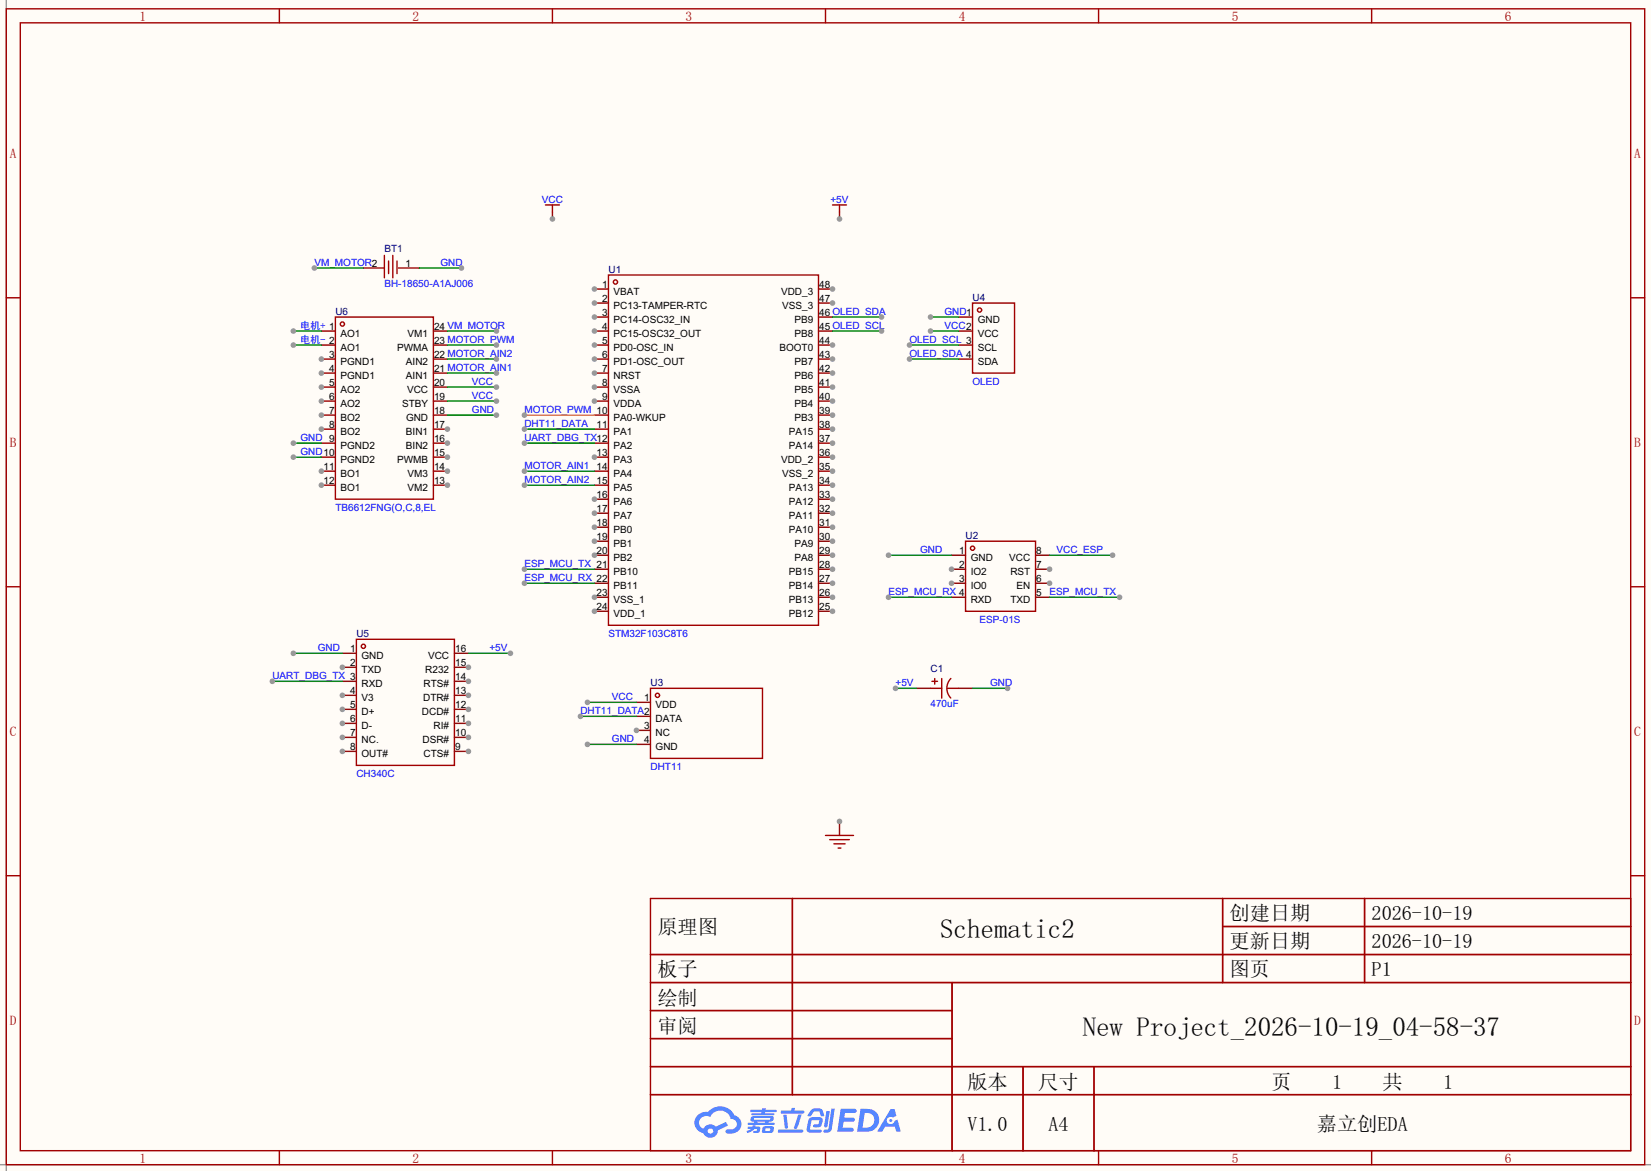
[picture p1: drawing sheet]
<svg xmlns="http://www.w3.org/2000/svg" width="299mm" height="212mm" viewBox="0 0 299 212" stroke-linecap="round" stroke-linejoin="round" font-family="sans-serif">
<path d="M0 0h299.5v212.3h-299.5z" fill="#fffcf7"/>
<path d="M1.1 0v212.3M0 211.1h299.5" fill="none" stroke="#999" stroke-width=".25"/>
<g fill="none" stroke="#a10000" stroke-width=".25">
<path d="M1.1 1.6h297.2v209.5h-297.2zM3.7 4.1h292.1v204.5h-292.1zM50.7 1.6v2.5M100.2 1.6v2.5M149.7 1.6v2.5M199.3 1.6v2.5M248.8 1.6v2.5M1.1 54h2.6M295.8 54h2.5M1.1 106.4h2.6M295.8 106.4h2.5M1.1 158.8h2.6"/>
<path d="M295.8 158.8h2.5M118 162.9h177.8v45.7h-177.8zM118 173h177.8M118 178.1h177.8M143.7 162.9v35.5M172.7 178.1v30.5M221.8 162.9v15.2M221.8 168h74M247.5 162.9v15.2M118 183.2h54.7M118 193.4h177.8M118 188.3h54.7"/>
<path d="M118 198.4h177.8M185.6 193.4v15.2M198.4 193.4v15.2M50.7 208.6v2.5M100.2 208.6v2.5M149.7 208.6v2.5M199.3 208.6v2.5M248.8 208.6v2.5"/>
</g>
<g fill="#5487ff">
<path d="M152.5 201h1.6a1.34 1.34 0 0 1 1.2 .2 .37 .37 0 0 1-.3 .6h-1.7l-.2 .8h1.6a.37 .37 0 0 1 .4 .4 .37 .37 0 0 1-.4 .4l-1.7-.1-.2 1.2h.8a1.26 1.26 0 0 1 1.2 .1 .36 .36 0 0 1-.3 .6h-2.6z"/>
<path d="M161.5 201.1h.8l.3 1.2-.6 .3a.72 .72 0 0 0-1.1 .2 .72 .72 0 0 0 .3 1 .72 .72 0 0 0 1-.4l.1-.2 .5-.2 .6 2.1h-.8l-.3-.8h-1.8l-.5 .8h-.9z"/>
<path d="M149.9 201.4h.6l-.4 2.7a.31 .31 0 0 1-.3 .3 .31 .31 0 0 1-.3-.3z"/>
<path d="M150.8 201h.6l-.5 3.7a.97 .97 0 0 1-1.5 .5l.1-.4h.6l.2-.2z"/>
<path d="M147.1 201.2l.5-.2h1.3l.3 .4 .3 .8-.1 .2h-.5l-.3-.9h-.8l-.2 .1-.6 .8-.5-.1v-.1z"/>
<path d="M146.8 202.8l.4-.2 1.5-.1a.69 .69 0 0 1 .5 .5 .69 .69 0 0 1-.1 .7 .74 .74 0 0 1-.8 .7h-.6a.27 .27 0 0 1-.2-.3 .27 .27 0 0 1 .3-.3h.6l.2-.7h-1.4l-.3 1.6 1.9 .1a.28 .28 0 0 1 .2 .3 .28 .28 0 0 1-.3 .2h-1.9l-.4-.2-.1-.5z"/>
<path d="M141.1 204.8h4.3a.28 .28 0 0 1 .3 .3 .28 .28 0 0 1-.3 .2h-4.2l-.1-.1z"/>
<path d="M144.8 202.1h.6l-.8 2.4a.3 .3 0 0 1-.4 .2 .3 .3 0 0 1-.2-.3z"/>
<path d="M142.1 202.1h.6l.2 2.2-.2 .3-.4-.2z"/>
<path d="M141.7 201.3h1.8l.2-.4h.5l-.1 .4h1.5a.27 .27 0 0 1 .3 .3 .27 .27 0 0 1-.3 .3h-3.8l-.2-.2z"/>
<path d="M135.7 204.2h.8v-.1l.6-.1-.1 .2 .8 .1a.7 .7 0 0 1-.5 1.1h-.6v-.4l.6-.1v-.2l-.4-.1a2.13 2.13 0 0 1-1.3 .8l-.2-.4 .8-.3h-.6z"/>
<path d="M136.1 201.2h2.1l.1-.3h.6l-.1 .3h1.9l.2 .2-.2 .2h-1.9l-.1 .2h1.6l.2 .2-.2 .2h-3.9l-.1-.4h1.8v-.2h-1.9l-.1-.1z"/>
<path d="M156.1 201l-.6 4.2h1.4a2.14 2.14 0 0 0 2.6-2.1 2.14 2.14 0 0 0-2.7-2.1zM156.8 201.7a1.37 1.37 0 0 1 1.8 1.2 1.37 1.37 0 0 1-1.5 1.5l-.7 .1z"/>
<path d="M136.3 202.5a.47 .47 0 0 0-.2 .6 .47 .47 0 0 0 .6 .2l.1 .3h-1.1l-.1 .3h4.7l.2-.1-.1-.2h-1l.1-.3a.6 .6 0 0 0 .7-.2 .6 .6 0 0 0 0-.7l-3.5-.1zM136.8 202.7h2.8l.1 .1-.1 .2h-2.8zM137.4 203.3h1.4l-.1 .3h-1.2z"/>
<path d="M138.4 204.3a.9 .9 0 0 0-.1 1.1 2.48 2.48 0 0 0 1.9-.2 .84 .84 0 0 0 0-1h-1.4zM138.9 204.6h.7l.1 .3-.2 .1h-.7z"/>
<path d="M126.6 202.1a1.91 1.91 0 0 0-.5 2 1.91 1.91 0 0 0 1.5 1.3 1.35 1.35 0 0 0 1.5 .9 1.35 1.35 0 0 0 1.1-1.4l1.9-.9-.4-.6-1.8 .9a1.41 1.41 0 0 0-2.3 .3 1.25 1.25 0 0 1-.6-1.7 1.25 1.25 0 0 1 1.8-.4 1.97 1.97 0 0 1 2-1.2 1.97 1.97 0 0 1 1.8 1.5 .96 .96 0 0 1 1 .9 .96 .96 0 0 1-.9 1h-.6a.39 .39 0 0 0-.5 .4 .39 .39 0 0 0 .4 .4 1.87 1.87 0 0 0 1.9-.5 1.87 1.87 0 0 0 .4-2l-.7-.7-.4-.1a2.86 2.86 0 0 0-4.8-.6h-.3a2.27 2.27 0 0 0-1.5 .5zM128.4 205.1a.5 .5 0 0 1 1 0 .5 .5 0 0 1-1 0z"/>
<circle cx="161.6" cy="203.1" r=".27"/>
</g>
<g fill="none" stroke="#a10000" stroke-width=".25">
<path d="M110.4 49.9h38.1v63.5h-38.1z"/>
<circle cx="111.6" cy="51.1" r=".38"/>
</g>
<path d="M107.8 52.4h2.6" fill="none" stroke="#870000" stroke-width=".25"/>
<circle cx="107.8" cy="52.4" r=".51" fill="#999"/>
<path d="M107.8 54.9h2.6" fill="none" stroke="#870000" stroke-width=".25"/>
<circle cx="107.8" cy="54.9" r=".51" fill="#999"/>
<path d="M107.8 57.5h2.6" fill="none" stroke="#870000" stroke-width=".25"/>
<circle cx="107.8" cy="57.5" r=".51" fill="#999"/>
<path d="M107.8 60h2.6" fill="none" stroke="#870000" stroke-width=".25"/>
<circle cx="107.8" cy="60" r=".51" fill="#999"/>
<path d="M107.8 62.6h2.6" fill="none" stroke="#870000" stroke-width=".25"/>
<circle cx="107.8" cy="62.6" r=".51" fill="#999"/>
<path d="M107.8 65.1h2.6" fill="none" stroke="#870000" stroke-width=".25"/>
<circle cx="107.8" cy="65.1" r=".51" fill="#999"/>
<path d="M107.8 67.6h2.6" fill="none" stroke="#870000" stroke-width=".25"/>
<circle cx="107.8" cy="67.6" r=".51" fill="#999"/>
<path d="M107.8 70.2h2.6" fill="none" stroke="#870000" stroke-width=".25"/>
<circle cx="107.8" cy="70.2" r=".51" fill="#999"/>
<path d="M107.8 72.7h2.6" fill="none" stroke="#870000" stroke-width=".25"/>
<circle cx="107.8" cy="72.7" r=".51" fill="#999"/>
<path d="M107.8 75.3h2.6M107.8 77.8h2.6M107.8 80.3h2.6M107.8 82.9h2.6" fill="none" stroke="#870000" stroke-width=".25"/>
<circle cx="107.8" cy="82.9" r=".51" fill="#999"/>
<path d="M107.8 85.4h2.6M107.8 88h2.6M107.8 90.5h2.6" fill="none" stroke="#870000" stroke-width=".25"/>
<circle cx="107.8" cy="90.5" r=".51" fill="#999"/>
<path d="M107.8 93h2.6" fill="none" stroke="#870000" stroke-width=".25"/>
<circle cx="107.8" cy="93" r=".51" fill="#999"/>
<path d="M107.8 95.6h2.6" fill="none" stroke="#870000" stroke-width=".25"/>
<circle cx="107.8" cy="95.6" r=".51" fill="#999"/>
<path d="M107.8 98.1h2.6" fill="none" stroke="#870000" stroke-width=".25"/>
<circle cx="107.8" cy="98.1" r=".51" fill="#999"/>
<path d="M107.8 100.7h2.6" fill="none" stroke="#870000" stroke-width=".25"/>
<circle cx="107.8" cy="100.7" r=".51" fill="#999"/>
<path d="M107.8 103.2h2.6M107.8 105.7h2.6M107.8 108.3h2.6" fill="none" stroke="#870000" stroke-width=".25"/>
<circle cx="107.8" cy="108.3" r=".51" fill="#999"/>
<path d="M107.8 110.8h2.6" fill="none" stroke="#870000" stroke-width=".25"/>
<circle cx="107.8" cy="110.8" r=".51" fill="#999"/>
<path d="M148.5 110.8h2.5" fill="none" stroke="#870000" stroke-width=".25"/>
<circle cx="151" cy="110.8" r=".51" fill="#999"/>
<path d="M148.5 108.3h2.5" fill="none" stroke="#870000" stroke-width=".25"/>
<circle cx="151" cy="108.3" r=".51" fill="#999"/>
<path d="M148.5 105.7h2.5" fill="none" stroke="#870000" stroke-width=".25"/>
<circle cx="151" cy="105.7" r=".51" fill="#999"/>
<path d="M148.5 103.2h2.5" fill="none" stroke="#870000" stroke-width=".25"/>
<circle cx="151" cy="103.2" r=".51" fill="#999"/>
<path d="M148.5 100.7h2.5" fill="none" stroke="#870000" stroke-width=".25"/>
<circle cx="151" cy="100.7" r=".51" fill="#999"/>
<path d="M148.5 98.1h2.5" fill="none" stroke="#870000" stroke-width=".25"/>
<circle cx="151" cy="98.1" r=".51" fill="#999"/>
<path d="M148.5 95.6h2.5" fill="none" stroke="#870000" stroke-width=".25"/>
<circle cx="151" cy="95.6" r=".51" fill="#999"/>
<path d="M148.5 93h2.5" fill="none" stroke="#870000" stroke-width=".25"/>
<circle cx="151" cy="93" r=".51" fill="#999"/>
<path d="M148.5 90.5h2.5" fill="none" stroke="#870000" stroke-width=".25"/>
<circle cx="151" cy="90.5" r=".51" fill="#999"/>
<path d="M148.5 88h2.5" fill="none" stroke="#870000" stroke-width=".25"/>
<circle cx="151" cy="88" r=".51" fill="#999"/>
<path d="M148.5 85.4h2.5" fill="none" stroke="#870000" stroke-width=".25"/>
<circle cx="151" cy="85.4" r=".51" fill="#999"/>
<path d="M148.5 82.9h2.5" fill="none" stroke="#870000" stroke-width=".25"/>
<circle cx="151" cy="82.9" r=".51" fill="#999"/>
<path d="M148.5 80.3h2.5" fill="none" stroke="#870000" stroke-width=".25"/>
<circle cx="151" cy="80.3" r=".51" fill="#999"/>
<path d="M148.5 77.8h2.5" fill="none" stroke="#870000" stroke-width=".25"/>
<circle cx="151" cy="77.8" r=".51" fill="#999"/>
<path d="M148.5 75.3h2.5" fill="none" stroke="#870000" stroke-width=".25"/>
<circle cx="151" cy="75.3" r=".51" fill="#999"/>
<path d="M148.5 72.7h2.5" fill="none" stroke="#870000" stroke-width=".25"/>
<circle cx="151" cy="72.7" r=".51" fill="#999"/>
<path d="M148.5 70.2h2.5" fill="none" stroke="#870000" stroke-width=".25"/>
<circle cx="151" cy="70.2" r=".51" fill="#999"/>
<path d="M148.5 67.6h2.5" fill="none" stroke="#870000" stroke-width=".25"/>
<circle cx="151" cy="67.6" r=".51" fill="#999"/>
<path d="M148.5 65.1h2.5" fill="none" stroke="#870000" stroke-width=".25"/>
<circle cx="151" cy="65.1" r=".51" fill="#999"/>
<path d="M148.5 62.6h2.5" fill="none" stroke="#870000" stroke-width=".25"/>
<circle cx="151" cy="62.6" r=".51" fill="#999"/>
<path d="M148.5 57.5h2.5M148.5 54.9h2.5M148.5 60h2.5" fill="none" stroke="#870000" stroke-width=".25"/>
<circle cx="151" cy="54.9" r=".51" fill="#999"/>
<path d="M148.5 52.4h2.5" fill="none" stroke="#870000" stroke-width=".25"/>
<circle cx="151" cy="52.4" r=".51" fill="#999"/>
<g fill="none" stroke="#a10000" stroke-width=".25">
<path d="M175.1 98.1h12.7v12.7h-12.7z"/>
<circle cx="176.4" cy="99.4" r=".38"/>
</g>
<path d="M172.6 100.7h2.5M172.6 103.2h2.5" fill="none" stroke="#870000" stroke-width=".25"/>
<circle cx="172.6" cy="103.2" r=".51" fill="#999"/>
<path d="M172.6 105.7h2.5" fill="none" stroke="#870000" stroke-width=".25"/>
<circle cx="172.6" cy="105.7" r=".51" fill="#999"/>
<path d="M172.6 108.3h2.5M187.8 108.3h2.6M187.8 105.7h2.6" fill="none" stroke="#870000" stroke-width=".25"/>
<circle cx="190.4" cy="105.7" r=".51" fill="#999"/>
<path d="M187.8 103.2h2.6" fill="none" stroke="#870000" stroke-width=".25"/>
<circle cx="190.4" cy="103.2" r=".51" fill="#999"/>
<path d="M187.8 100.7h2.6M115.4 127.3h2.6M115.4 129.9h2.6M115.4 132.4h2.6" fill="none" stroke="#870000" stroke-width=".25"/>
<g fill="none" stroke="#a10000" stroke-width=".25">
<path d="M118 124.8h20.3v12.7h-20.3z"/>
<circle cx="119.3" cy="126.1" r=".38"/>
</g>
<circle cx="115.4" cy="132.4" r=".51" fill="#999"/>
<path d="M173.9 57.5h2.5M173.9 60h2.5M173.9 62.6h2.5M173.9 65.1h2.5M62.1 118.4h2.5M62.1 121h2.5M115.4 134.9h2.6" fill="none" stroke="#870000" stroke-width=".25"/>
<g fill="none" stroke="#a10000" stroke-width=".25">
<path d="M176.4 54.9h7.6v12.7h-7.6zM64.6 115.9h17.8v22.9h-17.8z"/>
<circle cx="177.7" cy="56.2" r=".38"/>
<circle cx="65.9" cy="117.2" r=".38"/>
</g>
<circle cx="62.1" cy="121" r=".51" fill="#999"/>
<path d="M62.1 123.5h2.5M62.1 126.1h2.5" fill="none" stroke="#870000" stroke-width=".25"/>
<circle cx="62.1" cy="126.1" r=".51" fill="#999"/>
<path d="M62.1 128.6h2.5" fill="none" stroke="#870000" stroke-width=".25"/>
<circle cx="62.1" cy="128.6" r=".51" fill="#999"/>
<path d="M62.1 131.1h2.5" fill="none" stroke="#870000" stroke-width=".25"/>
<circle cx="62.1" cy="131.1" r=".51" fill="#999"/>
<path d="M62.1 133.7h2.5" fill="none" stroke="#870000" stroke-width=".25"/>
<circle cx="62.1" cy="133.7" r=".51" fill="#999"/>
<path d="M62.1 136.2h2.5" fill="none" stroke="#870000" stroke-width=".25"/>
<circle cx="62.1" cy="136.2" r=".51" fill="#999"/>
<path d="M82.4 136.2h2.6" fill="none" stroke="#870000" stroke-width=".25"/>
<circle cx="85" cy="136.2" r=".51" fill="#999"/>
<path d="M82.4 133.7h2.6" fill="none" stroke="#870000" stroke-width=".25"/>
<circle cx="85" cy="133.7" r=".51" fill="#999"/>
<path d="M82.4 131.1h2.6" fill="none" stroke="#870000" stroke-width=".25"/>
<circle cx="85" cy="131.1" r=".51" fill="#999"/>
<path d="M82.4 128.6h2.6" fill="none" stroke="#870000" stroke-width=".25"/>
<circle cx="85" cy="128.6" r=".51" fill="#999"/>
<path d="M82.4 126.1h2.6" fill="none" stroke="#870000" stroke-width=".25"/>
<circle cx="85" cy="126.1" r=".51" fill="#999"/>
<path d="M82.4 123.5h2.6" fill="none" stroke="#870000" stroke-width=".25"/>
<circle cx="85" cy="123.5" r=".51" fill="#999"/>
<path d="M82.4 121h2.6" fill="none" stroke="#870000" stroke-width=".25"/>
<circle cx="85" cy="121" r=".51" fill="#999"/>
<path d="M58.3 60h2.5M58.3 62.6h2.5M58.3 65.1h2.5M82.4 118.4h2.6" fill="none" stroke="#870000" stroke-width=".25"/>
<g fill="none" stroke="#a10000" stroke-width=".25">
<path d="M60.8 57.5h17.8v33h-17.8z"/>
<circle cx="62.1" cy="58.7" r=".38"/>
</g>
<circle cx="58.3" cy="65.1" r=".51" fill="#999"/>
<path d="M58.3 67.6h2.5" fill="none" stroke="#870000" stroke-width=".25"/>
<circle cx="58.3" cy="67.6" r=".51" fill="#999"/>
<path d="M58.3 70.2h2.5" fill="none" stroke="#870000" stroke-width=".25"/>
<circle cx="58.3" cy="70.2" r=".51" fill="#999"/>
<path d="M58.3 72.7h2.5" fill="none" stroke="#870000" stroke-width=".25"/>
<circle cx="58.3" cy="72.7" r=".51" fill="#999"/>
<path d="M58.3 75.3h2.5" fill="none" stroke="#870000" stroke-width=".25"/>
<circle cx="58.3" cy="75.3" r=".51" fill="#999"/>
<path d="M58.3 77.8h2.5" fill="none" stroke="#870000" stroke-width=".25"/>
<circle cx="58.3" cy="77.8" r=".51" fill="#999"/>
<path d="M58.3 80.3h2.5M58.3 82.9h2.5M58.3 85.4h2.5" fill="none" stroke="#870000" stroke-width=".25"/>
<circle cx="58.3" cy="85.4" r=".51" fill="#999"/>
<path d="M58.3 88h2.5" fill="none" stroke="#870000" stroke-width=".25"/>
<circle cx="58.3" cy="88" r=".51" fill="#999"/>
<path d="M78.6 88h2.6" fill="none" stroke="#870000" stroke-width=".25"/>
<circle cx="81.2" cy="88" r=".51" fill="#999"/>
<path d="M78.6 85.4h2.6" fill="none" stroke="#870000" stroke-width=".25"/>
<circle cx="81.2" cy="85.4" r=".51" fill="#999"/>
<path d="M78.6 82.9h2.6" fill="none" stroke="#870000" stroke-width=".25"/>
<circle cx="81.2" cy="82.9" r=".51" fill="#999"/>
<path d="M78.6 80.3h2.6" fill="none" stroke="#870000" stroke-width=".25"/>
<circle cx="81.2" cy="80.3" r=".51" fill="#999"/>
<path d="M78.6 77.8h2.6" fill="none" stroke="#870000" stroke-width=".25"/>
<circle cx="81.2" cy="77.8" r=".51" fill="#999"/>
<path d="M152.3 38.4v1.3M65.9 48.6h3.8M72.3 48.6h3.8M78.6 75.3h2.6M78.6 72.7h2.6M78.6 70.2h2.6M78.6 67.6h2.6M78.6 65.1h2.6M78.6 62.6h2.6M78.6 60h2.6" fill="none" stroke="#870000" stroke-width=".25"/>
<path d="M69.7 46.3v4.1M70.5 47.3v2.3M71.2 46.3v4.1M72 47.3v2.3" fill="none" stroke="#a10000" stroke-width=".25"/>
<circle cx="152.3" cy="39.7" r=".51" fill="#999"/>
<path d="M151 37.2h2.5M152.3 37.2v1.2" fill="none" stroke="#a10000" stroke-width=".25"/>
<path d="M100.2 38.4v1.3" fill="none" stroke="#870000" stroke-width=".25"/>
<circle cx="100.2" cy="39.7" r=".51" fill="#999"/>
<path d="M98.9 37.2h2.6M100.2 37.2v1.2" fill="none" stroke="#a10000" stroke-width=".25"/>
<path d="M152.3 148.9v2.6" fill="none" stroke="#870000" stroke-width=".25"/>
<circle cx="152.3" cy="148.9" r=".51" fill="#999"/>
<path d="M149.7 151.5h5.1M150.5 152.2h3.6M151.3 153h2M152 153.7h.5" fill="none" stroke="#a10000" stroke-width=".25"/>
<path d="M95.1 77.8h12.7" fill="none" stroke="#008700" stroke-width=".25"/>
<circle cx="95.1" cy="77.8" r=".51" fill="#999"/>
<path d="M95.1 80.3h12.7" fill="none" stroke="#008700" stroke-width=".25"/>
<circle cx="95.1" cy="80.3" r=".51" fill="#999"/>
<path d="M95.1 85.4h12.7" fill="none" stroke="#008700" stroke-width=".25"/>
<circle cx="95.1" cy="85.4" r=".51" fill="#999"/>
<path d="M95.1 88h12.7" fill="none" stroke="#008700" stroke-width=".25"/>
<circle cx="95.1" cy="88" r=".51" fill="#999"/>
<path d="M95.1 75.3h12.7" fill="none" stroke="#f93" stroke-width=".25"/>
<circle cx="95.1" cy="75.3" r=".51" fill="#999"/>
<path d="M151 60h8.9" fill="none" stroke="#008700" stroke-width=".25"/>
<circle cx="159.9" cy="60" r=".51" fill="#999"/>
<path d="M151 57.5h8.9" fill="none" stroke="#008700" stroke-width=".25"/>
<circle cx="159.9" cy="57.5" r=".51" fill="#999"/>
<path d="M95.1 103.2h12.7" fill="none" stroke="#008700" stroke-width=".25"/>
<circle cx="95.1" cy="103.2" r=".51" fill="#999"/>
<path d="M95.1 105.7h12.7" fill="none" stroke="#008700" stroke-width=".25"/>
<circle cx="95.1" cy="105.7" r=".51" fill="#999"/>
<path d="M161.2 108.3h11.4" fill="none" stroke="#008700" stroke-width=".25"/>
<circle cx="161.2" cy="108.3" r=".51" fill="#999"/>
<path d="M190.4 108.3h12.7" fill="none" stroke="#008700" stroke-width=".25"/>
<circle cx="203.1" cy="108.3" r=".51" fill="#999"/>
<path d="M190.4 100.7h11.4" fill="none" stroke="#008700" stroke-width=".25"/>
<circle cx="201.8" cy="100.7" r=".51" fill="#999"/>
<path d="M161.2 100.7h11.4" fill="none" stroke="#008700" stroke-width=".25"/>
<circle cx="161.2" cy="100.7" r=".51" fill="#999"/>
<path d="M53.2 118.4h8.9" fill="none" stroke="#008700" stroke-width=".25"/>
<circle cx="53.2" cy="118.4" r=".51" fill="#999"/>
<path d="M85 118.4h7.6" fill="none" stroke="#008700" stroke-width=".25"/>
<circle cx="92.6" cy="118.4" r=".51" fill="#999"/>
<path d="M49.4 123.5h12.7" fill="none" stroke="#008700" stroke-width=".25"/>
<circle cx="49.4" cy="123.5" r=".51" fill="#999"/>
<path d="M106.6 127.3h8.8" fill="none" stroke="#008700" stroke-width=".25"/>
<circle cx="106.6" cy="127.3" r=".51" fill="#999"/>
<path d="M105.3 129.9h10.1" fill="none" stroke="#008700" stroke-width=".25"/>
<circle cx="105.3" cy="129.9" r=".51" fill="#999"/>
<path d="M106.6 134.9h8.8" fill="none" stroke="#008700" stroke-width=".25"/>
<circle cx="106.6" cy="134.9" r=".51" fill="#999"/>
<path d="M81.2 70.2h8.8" fill="none" stroke="#008700" stroke-width=".25"/>
<circle cx="90" cy="70.2" r=".51" fill="#999"/>
<path d="M81.2 67.6h8.8" fill="none" stroke="#008700" stroke-width=".25"/>
<circle cx="90" cy="67.6" r=".51" fill="#999"/>
<path d="M81.2 65.1h8.8" fill="none" stroke="#008700" stroke-width=".25"/>
<circle cx="90" cy="65.1" r=".51" fill="#999"/>
<path d="M81.2 60h8.8" fill="none" stroke="#008700" stroke-width=".25"/>
<circle cx="90" cy="60" r=".51" fill="#999"/>
<path d="M81.2 62.6h8.8" fill="none" stroke="#008700" stroke-width=".25"/>
<circle cx="90" cy="62.6" r=".51" fill="#999"/>
<path d="M81.2 72.7h8.8" fill="none" stroke="#008700" stroke-width=".25"/>
<circle cx="90" cy="72.7" r=".51" fill="#999"/>
<path d="M81.2 75.3h8.8" fill="none" stroke="#008700" stroke-width=".25"/>
<circle cx="90" cy="75.3" r=".51" fill="#999"/>
<path d="M53.2 60h5.1" fill="none" stroke="#008700" stroke-width=".25"/>
<circle cx="53.2" cy="60" r=".51" fill="#999"/>
<path d="M53.2 62.6h5.1" fill="none" stroke="#008700" stroke-width=".25"/>
<circle cx="53.2" cy="62.6" r=".51" fill="#999"/>
<path d="M168.8 57.5h5.1" fill="none" stroke="#008700" stroke-width=".25"/>
<circle cx="168.8" cy="57.5" r=".51" fill="#999"/>
<path d="M168.8 60h5.1" fill="none" stroke="#008700" stroke-width=".25"/>
<circle cx="168.8" cy="60" r=".51" fill="#999"/>
<path d="M165 62.6h8.9" fill="none" stroke="#008700" stroke-width=".25"/>
<circle cx="165" cy="62.6" r=".51" fill="#999"/>
<path d="M165 65.1h8.9" fill="none" stroke="#008700" stroke-width=".25"/>
<circle cx="165" cy="65.1" r=".51" fill="#999"/>
<path d="M76.1 48.6h7.6" fill="none" stroke="#008700" stroke-width=".25"/>
<circle cx="83.7" cy="48.6" r=".51" fill="#999"/>
<path d="M57 48.6h8.9" fill="none" stroke="#008700" stroke-width=".25"/>
<circle cx="57" cy="48.6" r=".51" fill="#999"/>
<path d="M53.2 82.9h5.1" fill="none" stroke="#008700" stroke-width=".25"/>
<circle cx="53.2" cy="82.9" r=".51" fill="#999"/>
<path d="M53.2 80.3h5.1" fill="none" stroke="#008700" stroke-width=".25"/>
<circle cx="53.2" cy="80.3" r=".51" fill="#999"/>
<path d="M168.8 124.8h2M169 123.5h1.1M169.5 123v1M170.8 123v3.6M171.8 124.8h2.1M172.5 123a2.54 2.54 0 0 0 0 3.5" fill="none" stroke="#a10000" stroke-width=".25"/>
<path d="M166.2 124.8h2.6M173.9 124.8h2.5" fill="none" stroke="#870000" stroke-width=".25"/>
<path d="M162.4 124.8h3.8" fill="none" stroke="#008700" stroke-width=".25"/>
<circle cx="162.4" cy="124.8" r=".51" fill="#999"/>
<path d="M176.4 124.8h6.4" fill="none" stroke="#008700" stroke-width=".25"/>
<circle cx="182.8" cy="124.8" r=".51" fill="#999"/>
<g font-size="4.9">
<text x="170.5" y="170">Schematic2</text>
<text x="196.4" y="187.8">New Project_2026-10-19_04-58-37</text>
</g>
<g font-size="3.7">
<text x="223" y="166.9">创建日期</text>
<text x="248.8" y="166.9">2026-10-19</text>
<text x="119.3" y="169.4">原理图</text>
<text x="223" y="171.9">更新日期</text>
<text x="248.8" y="171.9">2026-10-19</text>
<text x="119.3" y="177">板子</text>
<text x="223" y="177">图页</text>
<text x="248.8" y="177">P1</text>
<text x="119.3" y="182.1">绘制</text>
<text x="119.3" y="187.2">审阅</text>
<text x="175.5" y="197.3">版本</text>
<text x="188.3" y="197.3">尺寸</text>
<text x="230.6" y="197.3">页</text>
<text x="241.6" y="197.3">1</text>
<text x="250.8" y="197.3">共</text>
<text x="261.8" y="197.3">1</text>
<text x="175.5" y="205">V1.0</text>
<text x="190.2" y="205">A4</text>
<text x="238.9" y="205">嘉立创EDA</text>
</g>
<g font-size="2.4" fill="#a00000">
<text x="25.3" y="3.7">1</text>
<text x="74.8" y="3.7">2</text>
<text x="124.4" y="3.7">3</text>
<text x="173.9" y="3.7">4</text>
<text x="223.4" y="3.7">5</text>
<text x="272.9" y="3.7">6</text>
<text x="1.8" y="28.7">A</text>
<text x="296.4" y="28.7">A</text>
<text x="1.8" y="81.1">B</text>
<text x="296.4" y="81.1">B</text>
<text x="1.8" y="133.4">C</text>
<text x="296.4" y="133.4">C</text>
<text x="1.8" y="185.8">D</text>
<text x="296.4" y="185.8">D</text>
<text x="25.3" y="210.8">1</text>
<text x="74.8" y="210.8">2</text>
<text x="124.4" y="210.8">3</text>
<text x="173.9" y="210.8">4</text>
<text x="223.4" y="210.8">5</text>
<text x="272.9" y="210.8">6</text>
</g>
<g font-size="1.8" fill="#00f">
<text x="98.3" y="36.7">VCC</text>
<text x="150.6" y="36.7">+5V</text>
<text x="57" y="48.2">VM_MOTOR2</text>
<text x="69.7" y="52">BH-18650-A1AJ006</text>
<text x="79.9" y="48.2">GND</text>
<text x="54.5" y="59.6">电机+ 1</text>
<text x="171.3" y="57">GND1</text>
<text x="171.3" y="59.6">VCC2</text>
<text x="54.5" y="62.1">电机- 2</text>
<text x="165" y="62.1">OLED_SCL 3</text>
<text x="165" y="64.7">OLED_SDA 4</text>
<text x="85.6" y="69.7">VCC</text>
<text x="176.4" y="69.7">OLED</text>
<text x="85.6" y="72.3">VCC</text>
<text x="85.6" y="74.8">GND</text>
<text x="95.1" y="77.4">DHT11_DATA</text>
<text x="95.1" y="74.8">MOTOR_PWM 10</text>
<text x="54.5" y="82.4">GND10</text>
<text x="54.5" y="79.9">GND 9</text>
<text x="95.1" y="79.9">UART_DBG_TX12</text>
<text x="95.1" y="85">MOTOR_AIN1</text>
<text x="95.1" y="87.5">MOTOR_AIN2</text>
<text x="60.8" y="92.6">TB6612FNG(O,C,8,EL</text>
<text x="166.9" y="100.2">GND</text>
<text x="191.6" y="100.2">VCC_ESP</text>
<text x="95.1" y="102.8">ESP_MCU_TX 21</text>
<text x="95.1" y="105.3">ESP_MCU_RX 22</text>
<text x="161.2" y="107.8">ESP_MCU_RX 4</text>
<text x="190.4" y="107.8">ESP_MCU_TX</text>
<text x="177.7" y="112.9">ESP-01S</text>
<text x="57.7" y="118">GND</text>
<text x="88.8" y="118">+5V</text>
<text x="110.4" y="115.5">STM32F103C8T6</text>
<text x="49.4" y="123.1">UART_DBG_TX 3</text>
<text x="162.4" y="124.4">+5V</text>
<text x="179.6" y="124.4">GND</text>
<text x="105.3" y="129.4">DHT11_DATA2</text>
<text x="111" y="126.9">VCC</text>
<text x="168.8" y="128.2">470uF</text>
<text x="111" y="134.5">GND</text>
<text x="64.6" y="140.9">CH340C</text>
<text x="118" y="139.6">DHT11</text>
</g>
<g font-size="1.8" fill="#000080">
<text x="69.7" y="45.6">BT1</text>
<text x="110.4" y="49.4">U1</text>
<text x="60.8" y="57">U6</text>
<text x="176.4" y="54.5">U4</text>
<text x="175.1" y="97.7">U2</text>
<text x="64.6" y="115.5">U5</text>
<text x="118" y="124.4">U3</text>
<text x="168.8" y="121.8">C1</text>
</g>
<g font-size="1.8">
<text x="73.5" y="48.4">1</text>
<text x="109.2" y="52.2">1</text>
<text x="111.3" y="53.5">VBAT</text>
<text x="141.7" y="53.5">VDD_3</text>
<text x="148.6" y="52.2">48</text>
<text x="78.7" y="59.8">24 VM_MOTOR</text>
<text x="109.2" y="54.7">2</text>
<text x="109.2" y="57.3">3</text>
<text x="109.2" y="59.8">4</text>
<text x="111.3" y="56">PC13-TAMPER-RTC</text>
<text x="111.3" y="58.5">PC14-OSC32_IN</text>
<text x="141.9" y="56">VSS_3</text>
<text x="144.1" y="58.5">PB9</text>
<text x="148.6" y="59.8">45 OLED_SCL</text>
<text x="148.6" y="57.3">46 OLED_SDA</text>
<text x="148.6" y="54.7">47</text>
<text x="177.3" y="58.5">GND</text>
<text x="59.7" y="64.9">3</text>
<text x="61.8" y="61.1">AO1</text>
<text x="61.8" y="63.6">AO1</text>
<text x="72" y="63.6">PWMA</text>
<text x="73.9" y="61.1">VM1</text>
<text x="78.7" y="64.9">22 MOTOR_AIN2</text>
<text x="78.7" y="62.4">23 MOTOR_PWM</text>
<text x="109.2" y="62.4">5</text>
<text x="109.2" y="64.9">6</text>
<text x="111.3" y="61.1">PC15-OSC32_OUT</text>
<text x="111.3" y="63.6">PD0-OSC_IN</text>
<text x="141.4" y="63.6">BOOT0</text>
<text x="144.1" y="61.1">PB8</text>
<text x="148.6" y="64.9">43</text>
<text x="148.6" y="62.4">44</text>
<text x="177.3" y="61.1">VCC</text>
<text x="177.3" y="63.6">SCL</text>
<text x="59.7" y="67.4">4</text>
<text x="59.7" y="70">5</text>
<text x="61.8" y="66.2">PGND1</text>
<text x="61.8" y="68.7">PGND1</text>
<text x="61.8" y="71.2">AO2</text>
<text x="73.6" y="68.7">AIN1</text>
<text x="73.6" y="66.2">AIN2</text>
<text x="73.8" y="71.2">VCC</text>
<text x="78.7" y="70">20</text>
<text x="78.7" y="67.4">21 MOTOR_AIN1</text>
<text x="109.2" y="67.4">7</text>
<text x="109.2" y="70">8</text>
<text x="111.3" y="66.2">PD1-OSC_OUT</text>
<text x="111.3" y="68.7">NRST</text>
<text x="111.3" y="71.2">VSSA</text>
<text x="144.1" y="71.2">PB5</text>
<text x="144.1" y="68.7">PB6</text>
<text x="144.1" y="66.2">PB7</text>
<text x="148.6" y="70">41</text>
<text x="148.6" y="67.4">42</text>
<text x="177.3" y="66.2">SDA</text>
<text x="59.7" y="72.5">6</text>
<text x="59.7" y="75.1">7</text>
<text x="59.7" y="77.6">8</text>
<text x="61.8" y="73.8">AO2</text>
<text x="61.8" y="76.3">BO2</text>
<text x="72.9" y="73.8">STBY</text>
<text x="73.6" y="76.3">GND</text>
<text x="78.7" y="77.6">17</text>
<text x="78.7" y="75.1">18</text>
<text x="78.7" y="72.5">19</text>
<text x="108.2" y="77.6">11</text>
<text x="109.2" y="72.5">9</text>
<text x="111.3" y="73.8">VDDA</text>
<text x="111.3" y="76.3">PA0-WKUP</text>
<text x="144.1" y="76.3">PB3</text>
<text x="144.1" y="73.8">PB4</text>
<text x="148.6" y="77.6">38</text>
<text x="148.6" y="75.1">39</text>
<text x="148.6" y="72.5">40</text>
<text x="61.8" y="78.9">BO2</text>
<text x="61.8" y="81.4">PGND2</text>
<text x="61.8" y="83.9">PGND2</text>
<text x="72" y="83.9">PWMB</text>
<text x="73.6" y="81.4">BIN2</text>
<text x="73.6" y="78.9">BIN1</text>
<text x="78.7" y="82.7">15</text>
<text x="78.7" y="80.1">16</text>
<text x="108.2" y="82.7">13</text>
<text x="111.3" y="78.9">PA1</text>
<text x="111.3" y="81.4">PA2</text>
<text x="111.3" y="83.9">PA3</text>
<text x="141.7" y="83.9">VDD_2</text>
<text x="143.1" y="81.4">PA14</text>
<text x="143.1" y="78.9">PA15</text>
<text x="148.6" y="82.7">36</text>
<text x="148.6" y="80.1">37</text>
<text x="58.7" y="85.2">11</text>
<text x="58.7" y="87.8">12</text>
<text x="61.8" y="86.5">BO1</text>
<text x="61.8" y="89">BO1</text>
<text x="73.9" y="89">VM2</text>
<text x="73.9" y="86.5">VM3</text>
<text x="78.7" y="87.8">13</text>
<text x="78.7" y="85.2">14</text>
<text x="108.2" y="85.2">14</text>
<text x="108.2" y="87.8">15</text>
<text x="111.3" y="86.5">PA4</text>
<text x="111.3" y="89">PA5</text>
<text x="141.9" y="86.5">VSS_2</text>
<text x="143.1" y="89">PA13</text>
<text x="148.6" y="87.8">34</text>
<text x="148.6" y="85.2">35</text>
<text x="108.2" y="90.3">16</text>
<text x="108.2" y="92.8">17</text>
<text x="108.2" y="95.4">18</text>
<text x="111.3" y="91.6">PA6</text>
<text x="111.3" y="94.1">PA7</text>
<text x="143.1" y="94.1">PA11</text>
<text x="143.1" y="91.6">PA12</text>
<text x="148.6" y="95.4">31</text>
<text x="148.6" y="92.8">32</text>
<text x="148.6" y="90.3">33</text>
<text x="108.2" y="97.9">19</text>
<text x="108.2" y="100.5">20</text>
<text x="111.3" y="96.6">PB0</text>
<text x="111.3" y="99.2">PB1</text>
<text x="111.3" y="101.7">PB2</text>
<text x="143.1" y="96.6">PA10</text>
<text x="144.1" y="101.7">PA8</text>
<text x="144.1" y="99.2">PA9</text>
<text x="148.6" y="100.5">29</text>
<text x="148.6" y="97.9">30</text>
<text x="174" y="100.5">1</text>
<text x="176.1" y="101.7">GND</text>
<text x="183.1" y="101.7">VCC</text>
<text x="188" y="100.5">8</text>
<text x="111.3" y="104.3">PB10</text>
<text x="111.3" y="106.8">PB11</text>
<text x="143.1" y="106.8">PB14</text>
<text x="143.1" y="104.3">PB15</text>
<text x="148.6" y="105.5">27</text>
<text x="148.6" y="103">28</text>
<text x="174" y="103">2</text>
<text x="174" y="105.5">3</text>
<text x="176.1" y="104.3">IO2</text>
<text x="176.1" y="106.8">IO0</text>
<text x="183.3" y="104.3">RST</text>
<text x="184.4" y="106.8">EN</text>
<text x="188" y="105.5">6</text>
<text x="188" y="103">7</text>
<text x="108.2" y="108.1">23</text>
<text x="108.2" y="110.6">24</text>
<text x="111.3" y="109.3">VSS_1</text>
<text x="111.3" y="111.9">VDD_1</text>
<text x="143.1" y="111.9">PB12</text>
<text x="143.1" y="109.3">PB13</text>
<text x="148.6" y="110.6">25</text>
<text x="148.6" y="108.1">26</text>
<text x="176.1" y="109.3">RXD</text>
<text x="183.3" y="109.3">TXD</text>
<text x="188" y="108.1">5</text>
<text x="63.5" y="118.2">1</text>
<text x="65.6" y="119.5">GND</text>
<text x="77.7" y="119.5">VCC</text>
<text x="82.5" y="118.2">16</text>
<text x="63.5" y="120.8">2</text>
<text x="63.5" y="125.9">4</text>
<text x="65.6" y="122">TXD</text>
<text x="65.6" y="124.6">RXD</text>
<text x="76.8" y="124.6">RTS#</text>
<text x="77.1" y="122">R232</text>
<text x="82.5" y="125.9">13</text>
<text x="82.5" y="123.3">14</text>
<text x="82.5" y="120.8">15</text>
<text x="63.5" y="128.4">5</text>
<text x="63.5" y="130.9">6</text>
<text x="65.6" y="127.1">V3</text>
<text x="65.6" y="129.7">D+</text>
<text x="76.5" y="129.7">DCD#</text>
<text x="76.7" y="127.1">DTR#</text>
<text x="82.5" y="130.9">11</text>
<text x="82.5" y="128.4">12</text>
<text x="116.8" y="127.1">1</text>
<text x="118.9" y="128.4">VDD</text>
<text x="118.9" y="130.9">DATA</text>
<text x="63.5" y="133.5">7</text>
<text x="63.5" y="136">8</text>
<text x="65.6" y="132.2">D-</text>
<text x="65.6" y="134.7">NC.</text>
<text x="65.6" y="137.3">OUT#</text>
<text x="76.6" y="134.7">DSR#</text>
<text x="76.8" y="137.3">CTS#</text>
<text x="78.7" y="132.2">RI#</text>
<text x="82.5" y="136">9</text>
<text x="82.5" y="133.5">10</text>
<text x="116.8" y="132.2">3</text>
<text x="116.8" y="134.7">4</text>
<text x="118.9" y="133.5">NC</text>
<text x="118.9" y="136">GND</text>
</g>
</svg>
